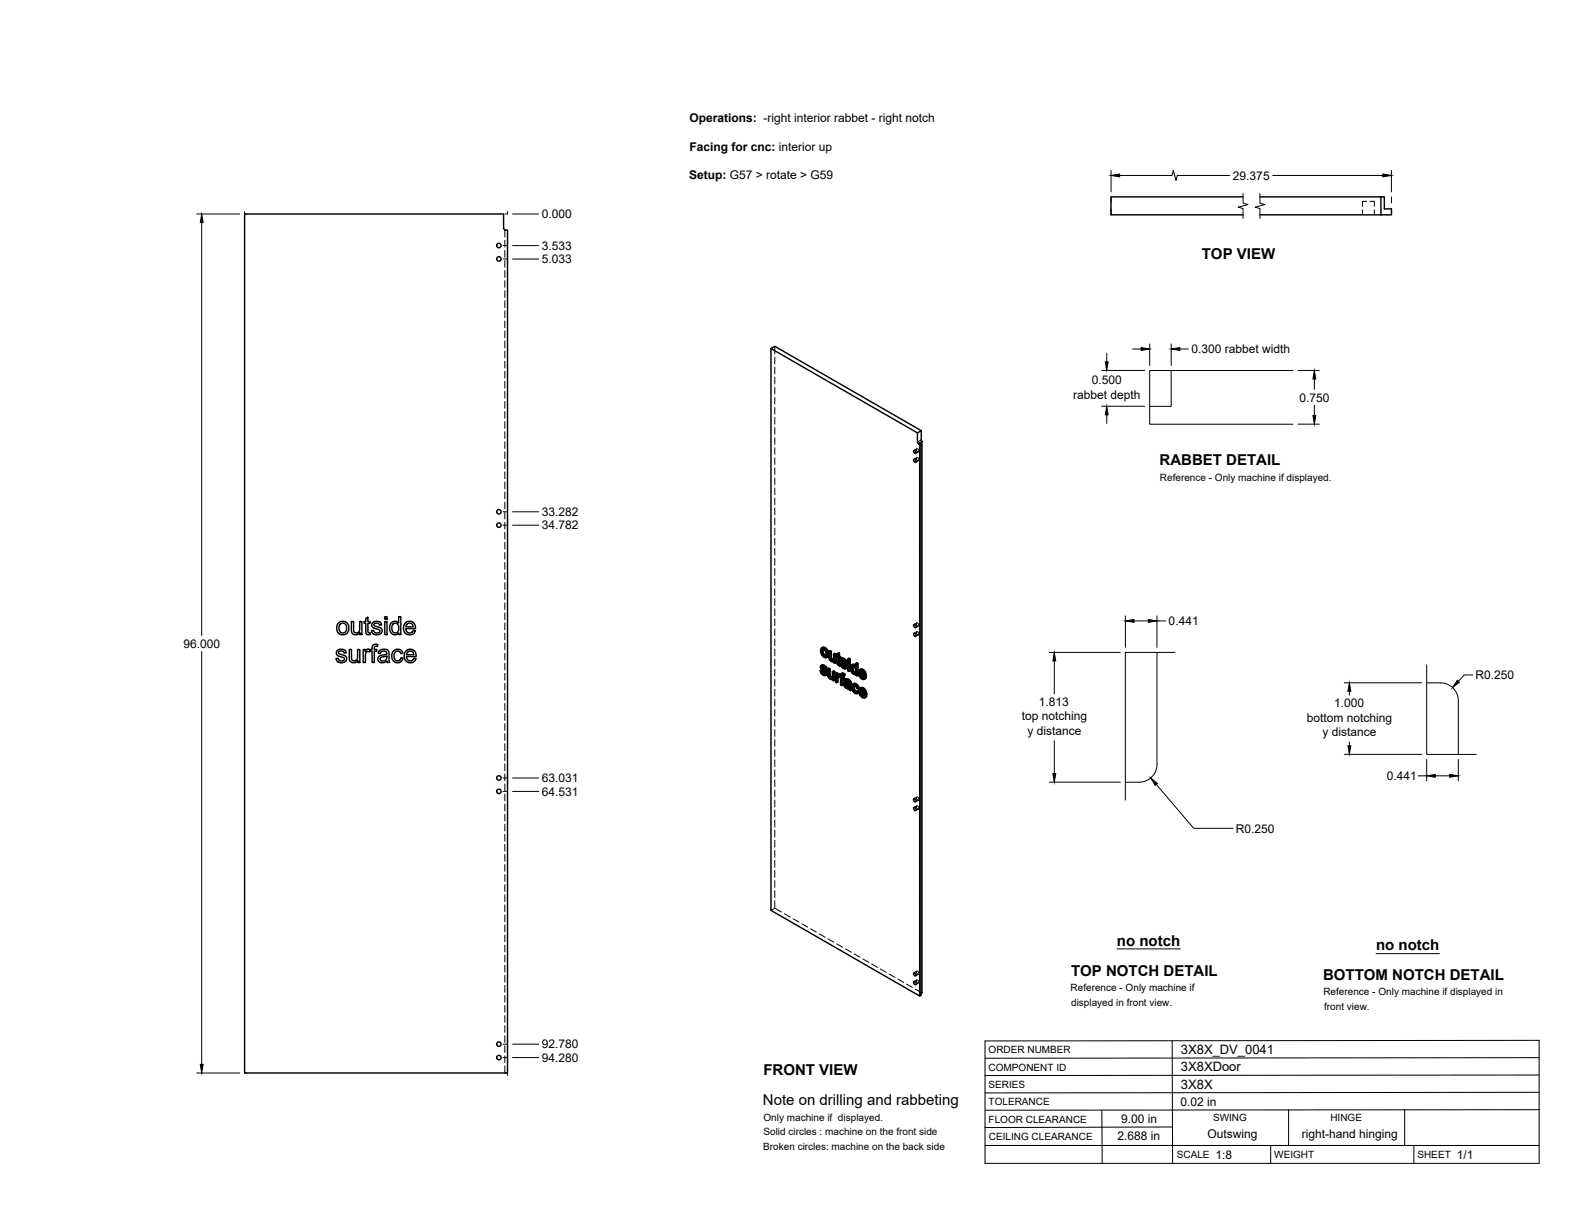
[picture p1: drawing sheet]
<svg xmlns="http://www.w3.org/2000/svg" width="559mm" height="432mm" viewBox="0 0 559 432" stroke-linecap="round" stroke-linejoin="round" font-family="sans-serif">
<!-- layer: Visible -->
<g fill="none" stroke="#000" stroke-width=".51">
<path d="M86.8 75.9h91.9v5.3l.5 .4 .9 .1v299h-93.3zM441 69.9h-46.8v6.3h46.8M447 69.9h42.9M447 76.2h42.9M489.9 69.9h1.3v4.2h2.5v2.1h-3.8M489.9 69.9v6.3M273.5 123.7v199.3l52.8 30.4 .4-.3v-195.6M324.2 159.9l.6 .1 .2 .8-.6-.1zM326.3 157.8v195.6M326.9 152.8l-1.4 .8 .1 3.5 .7 .7 .4-.3M326.9 152.8v3.2l.2 .6M326.9 152.8l-52-29.9-1.4 .8 52 29.9"/>
<path d="M327.1 156.7l-.9 .5 .5 .3M327.1 156.7v195.6l-.4 .2M324.2 163l.6 .2 .2 .8-.6-.2zM129.8 219.4l.7-.5v1.6h.8v.6h-.8v2.9l.3 .5h.5l.1 .6a1.14 1.14 0 0 1-1.3-.1 1.14 1.14 0 0 1-.3-1.2v-2.7h-.6v-.6h.6zM136.5 218.8h.8v.9h-.8zM119.7 230.8l.8-.4a1.7 1.7 0 0 1 2.4 1.2l-.8 .1a.93 .93 0 0 0-1-.9 .93 .93 0 0 0-.9 1.1l1 .4a1.53 1.53 0 0 1 1.8 1.8 2.03 2.03 0 0 1-2.1 1.1 2.03 2.03 0 0 1-1.7-1.5l.8-.1a1.08 1.08 0 0 0 1.1 1 1.08 1.08 0 0 0 1-1.1l-.4-.3a2.37 2.37 0 0 1-2.3-1.2zM120.2 220.9l.8-.4a2.33 2.33 0 0 1 2.8 2.8 2.33 2.33 0 0 1-3.7 1.3 2.95 2.95 0 0 1 .1-3.7zM120.6 221.5l.7-.4a1.73 1.73 0 0 1 1.7 1.8 1.73 1.73 0 0 1-1.7 1.7l-.3-.2a2.24 2.24 0 0 1-.4-2.9zM123.9 230.4h.8v2.6a1.14 1.14 0 0 0 1.2 1.5 1.14 1.14 0 0 0 1-1.6v-2.5h.8v4.7h-.7v-.7a1.64 1.64 0 0 1-2 .7 1.64 1.64 0 0 1-1.1-1.8zM124.7 220.5h.8v2.6a1.14 1.14 0 0 0 1.1 1.5 1.14 1.14 0 0 0 1-1.6v-2.5h.8v4.6h-.7v-.6a1.64 1.64 0 0 1-2 .7 1.64 1.64 0 0 1-1-1.8zM128.9 230.4h.7v.7a1.1 1.1 0 0 1 1.7-.5l.7-.2v-.4a1.33 1.33 0 0 1 .6-1.3 1.33 1.33 0 0 1 1.4 0l-.1 .6a.73 .73 0 0 0-1.1 .7v.4h.9v.7h-.9v4h-.8v-4h-.7v-.4l-.2 .6a.93 .93 0 0 0-1.1 0 .93 .93 0 0 0-.3 1l-.1 2.8h-.7zM132.2 221l.9-.5a1.7 1.7 0 0 1 2.3 1.2l-.7 .1a.96 .96 0 0 0-1-.8 .96 .96 0 0 0-.9 .9l.6 .4a1.95 1.95 0 0 1 2.2 1.3 1.94 1.94 0 0 1-1.9 1.6 1.94 1.94 0 0 1-1.9-1.4l.7-.2a1.08 1.08 0 0 0 1.2 1 1.08 1.08 0 0 0 1-1l-.4-.3a2.19 2.19 0 0 1-2.4-1.4z"/>
<path d="M134.5 231a2.17 2.17 0 0 1 3.5 .4l.3 3.7h-.8l-.2-.6a1.78 1.78 0 0 1-1.9 .7 1.78 1.78 0 0 1-1.4-1.6l.1-.2a1.76 1.76 0 0 1 1.7-1l.4-.1a.7 .7 0 0 0 1-.5 .7 .7 0 0 0-.8-.8 1.12 1.12 0 0 0-1.5 .9l-.7-.1zM135.1 233.3l2.1-.6a1.28 1.28 0 0 1-.7 1.7 1.28 1.28 0 0 1-1.6-.7zM136.5 220.5h.8v4.6h-.8zM138.8 221a1.73 1.73 0 0 1 2.6 .1v-2.3h.8v6.3h-.7v-.5l-.7 .5a2.21 2.21 0 0 1-2.3-.8 2.21 2.21 0 0 1-.2-2.4zM139.4 221.5l.4-.3a1.74 1.74 0 0 1 1.6 .9 1.74 1.74 0 0 1-.2 1.9 1.3 1.3 0 0 1-1.7 .4 1.3 1.3 0 0 1-.5-1.7zM139.6 231a1.96 1.96 0 0 1 3.3 .8l-.7 .1a1.29 1.29 0 0 0-1.7-.8 1.29 1.29 0 0 0-.7 1.8l.2 .8a1.17 1.17 0 0 0 1.2 .8 1.17 1.17 0 0 0 1-1.1l.8 .1-.4 .9a2.14 2.14 0 0 1-2.8 .4 2.14 2.14 0 0 1-.8-2.7zM143.8 221.1a2.14 2.14 0 0 1 2.5-.4 2.14 2.14 0 0 1 1.1 2.3h-3.4l.1 .7a1.3 1.3 0 0 0 1.3 .9 1.3 1.3 0 0 0 1.2-.9l.8 .1-.3 .6a2.32 2.32 0 0 1-3.3 .3 2.32 2.32 0 0 1-.3-3.2zM144 231a2.13 2.13 0 0 1 2.6-.4 2.13 2.13 0 0 1 1 2.3h-3.4l.2 .7a1.29 1.29 0 0 0 1.2 .9 1.29 1.29 0 0 0 1.2-.9l.8 .1-.3 .6a2.32 2.32 0 0 1-3.2 .3 2.32 2.32 0 0 1-.4-3.2zM144.4 221.4l1.3-.3a1.23 1.23 0 0 1 .9 1.3h-2.6zM144.7 231.4l.6-.4a1.26 1.26 0 0 1 1.5 1.3h-2.5zM291 237.9l.7 1.3 .8 .5 .5-.1M291.3 236.2l.6-.3 .8 .3 .8 1.3-.5 .3-.1-.6"/>
<path d="M291.6 231.2v-.5a.91 .91 0 0 1 1.1 0 .91 .91 0 0 1 .4 1l-.2 1-.5 .1M291.6 237.7l-.6 .2 .4 .2M291.6 238.7l.5 .4 .4-.3M291.7 237.3l1 .9 .5-.2M291.8 237.9l-.4 .2 .2 .6 .5-.3M291.8 235.9l-.6 .3-.2 .4 .8 1.3a1.11 1.11 0 0 1 .8 1.3l-.5-.1M291.8 236.6l-.3 .4 .5-.2M291.8 232.2l.6 .6 .4-.3M291.9 238l.8 .9M292 236.7l.6 .7M292 236.3l.5 .4 .5-.2M292 230.9l-.4 .3v.4l.2 .6 .4-.3"/>
<path d="M292 236.8l.6 .8 .4 .2M292 236.8h-.5M292.1 235.9l-.8 .3M292.1 230.4l.1 1.4 .8 .8M292.1 237l-.4 .3-.2-.3M292.4 230l.8 .9 .5-.2M292.5 236.1l-.5 .2-.4-.1M292.5 236.7l.4 .5 .4-.2M292.7 238.2l.3 .5 .5-.3M292.8 229.8l-.4 .2-.9-.1M292.9 237.7l.5 .5 .2 .8-.7 .7M293 238.7l.1 .5 .5-.3"/>
<path d="M293.1 239.2l-.1 .4 .5-.3M293.2 230.9l.4 1.4 .4-.3M293.4 233.1a1.73 1.73 0 0 1-2.2-1.6l-.1-1 .3-.5 .9-.4 .9 .4 .6 .9 .2 1-.1 .9-.7 .5M293.6 232.3l-.2 .8 .5-.3M293.6 237.3l.5 .3 .4-.3M294.1 231.1l.4 .3 .5-.3M294.1 237.6v2.2l.5-.2M294.1 239.8l.2 .4 .4-.2M294.5 231.4v2.2l.5-.3M294.5 233.6l.2 .4 .5-.3M294.7 234l.3 .3 .5-.3M295 234.3l.4 .1"/>
<path d="M295.4 234.4l.2-.1zM295.7 234.1l-.7-.6v-2.4l-.5-.3-.4 .3v2.5l.7 1 .6 .2 .4-.1M295.8 238.6v3l.4-.3v-3l-.4-.3-.5 .3v1.8l-.3 .5 .2-.1M295.8 234.7v.4l.4 .2M295.8 234.7l-.2 .1M296.2 232.3v3l.4-.2v-3l-.4-.3-.5 .3v2.1M296.2 238.3l-.4 .3-.5-.3M296.6 232.1l-.4 .2-.5-.2M296.6 233l.3 .2 .2 2.5 .7 .6 .4-.2M296.9 232.4l-.3 .2 .3 .2v-.8l.9-.3v1l.5 .3v.4l-.5 .3v-.4M297.3 239.3v-.4l-.4-.2-.5 .3v3l.5 .2M297.3 239.9l-.3 .2-.1 .5 .4-.2"/>
<path d="M297.3 238.9l-.5 .3-.4-.2M297.4 239.9l-.1 2.1-.4 .2v-1.6M297.4 239.9l.5 .3M297.4 239.9l-.4 .2M297.4 232v1l.4-.3M297.4 239.4l.4 .4M297.6 239.1l-.8 .5v-.4M297.6 235.7l.2 .1M297.8 231.7l-.9 .3M297.8 239.8v.4M297.8 239.9l-.1 .3M297.8 235.8l.1 .5"/>
<path d="M297.9 239.2l-.8 .2M297.9 235.2l-.5 .3v-2.1l.4 .3v1.4l.3 .4M297.9 235.4l-.5 .1M298.1 235.5l.7 1.4 .8 .4 .5-.1M298.1 235.5l-.6 .1M298.1 235.5h.1M298.1 235.7l-.3 .1M298.3 233l-.5 .3-.4-.3M298.4 233.8l.5-.3 .9 .3 .8 1.3-.5 .3-.1-.6M298.4 239.1l.8-.3 .6 .4-.1 .4-.4 .3 .1-.4M298.6 234.4l.4-.1 1.1 1.1M298.7 235.3l-.6 .2 .4 .2"/>
<path d="M298.7 236.3l.5 .4 .5-.2M298.8 234.9l1 1 .5-.3M298.9 235.5l-.4 .2 .1 .4 .6-.1M298.9 234.3l-.3 .4 .5-.3M298.9 233.5l-.6 .4-.1 .6 1.6 2.1M298.9 238.8l-.6 .4-.1 .8-.4-.2 .4-.3-.3-.3M299 239.2l.4 .3 .4-.3M299 235.6l.8 .9M299.1 234.3l.6 .7M299.1 239.8l.5 .5v.4l-.4 .2v-.4M299.1 233.9l.6 .5 .4-.3M299.2 236.7l.5 .1"/>
<path d="M299.2 233.5l-.8 .3M299.3 234.6l-.5 .3-.2-.2M299.3 239.9l-.6-.3v.6l.4-.2M299.4 238.9l-.4 .3-.5-.2M299.6 233.7l-.5 .2-.4-.1M299.7 234.4l.3 .4 .4-.2M299.8 236.6l-.1 .2M299.8 235.9l.3 .4 .5-.3M300 235.3l.6 .7 .1 .6-.7 .7M300.1 236.3l.1 .5 .5-.3M300.2 236.8l-.1 .4 .5-.3M300.8 235l.4 .2 .5-.2"/>
<path d="M301.2 234.7l.5 .3v3l-.5 .2v-3M301.2 234.7l-.4 .3v3l.4 .2M301.2 234.1v.6l.5-.3v-.6l-.5-.2-.4 .2v.6l.4 .3M301.7 233.8l-.5 .3-.4-.3M302.1 236l.7-.3 .8 .3M302.4 238.3l.5 .5 .4-.2M302.4 236.5l.7 .2 .5 .9-.1 1.1-.6 .1M302.5 236.5l-.3 .8M302.6 237l-.4 .3v.5l.2 .5 .4-.3M302.7 236.5l.1 1.5 .7 .7M302.7 235.7l-.5 .2a2.01 2.01 0 0 0 1.3 3.4l.1-.1M302.8 236.1l.5 .3"/>
<path d="M303.3 235.8l-.5 .3-.6-.2M303.6 235.4l.4 .3 .4-.3M303.6 239.2v.4l.4 .2M303.6 239.2l-.2 .1M304 235.7v4.1l.4-.2v-4.2l-.4-.2-.4 .2v1.5l-.3-.5 .3-.1M305.2 239.9l.6 .6 .4-.3M305.5 238.4l-.5 .2 1.5 .9-.6-1.2a.48 .48 0 0 0-.6-.2 .48 .48 0 0 0-.3 .5M305.5 238.1v.3l.8 .5M305.5 239.4l.9 .9M305.7 239.7l-.5 .2-.2-.9 1.9 1.1M305.8 237.8l.8 .9 .4-.3M306.2 237.5l-.4 .3-.9-.1"/>
<path d="M306.6 238.7l.3 1.3 .5-.2M324.2 224.8l.6 .1 .2 .8-.6-.1zM324.2 221.6l.6 .2 .2 .8-.6-.1zM294.3 240.2l.3 .3 .5-.2M294.6 240.5l.4 .1M295.3 240.4l-.7-.7-.1-2.4-.4-.2-.5 .2 .1 2.6 .8 1h.9M295.4 240.9v.4l.4 .3M295.4 240.9l-.2 .1M297.8 240.2l.4 .2v2.6l.5 .2M298.7 240.2l.5 .3 .4-.2M299.1 240.9v2.1l-.4 .2v-2.6l.5 .3M299.6 242.4l.6-.3 1 .3"/>
<path d="M299.7 241.1l1-.2 1.2 .9 .3 3-.4 .2-.2-.4M299.9 242.9l.3-.1a.76 .76 0 0 1 .7 .3 .76 .76 0 0 1 .2 .7M300 243.5l.4 .4 .4-.3M300 242.8l-.2 .3M300.1 242.1l-.7 .6 .2 .9 .8 .7h.8l.1 .5 .5 .2M300.2 242.9l-.4 .2 .1 .3 .5-.1M300.3 242.9l.2 .5 .6 .4M300.3 241.6l-.4 .1a.92 .92 0 0 1 1.3 1.1l-1.2-.4M300.4 243.9l.4 .1M300.4 242.1l-.7 .2M300.5 240.8l-1 .5-.1 .2 .5 .4M300.6 241.3l.6 .4 .4-.3"/>
<path d="M300.8 244l.3-.1zM301.1 241l-.5 .3-.6-.3M301.2 241.7l.3 .4 .4-.3M301.5 242.1l.1 .4 .4-.2M301.6 242.5v2.1l.5-.3M302.5 242.8l.7-.4 .7 .3 .6 .5 .3 1-.4 .2-.3-.9M302.6 244l.2 1 .5-.2M302.8 245l.6 .6 .4-.3M303.1 243.8l-.5 .2 .1-.4a.64 .64 0 0 1 .7-.4 .64 .64 0 0 1 .5 .7l.5 .5M303.1 243.2l.1 1.3 .8 .9M303.2 242.4l-.5 .3a2 2 0 0 0 .1 2.9l.6 .5h.7M303.4 242.9l.7 .6 .4-.3"/>
<path d="M303.8 242.6l-.4 .3-.7-.2M304 245.2l-.2 .5-.4-.1M304.7 245.4l-.6 .7 .6-.4M304.7 245.1l-.2-.1-.5 .2 .4 .3M305.4 246.5l.5 .6 .5-.3M305.6 244.9l-.4 .3 1.4 .8-.6-1.1a.48 .48 0 0 0-.5-.3 .48 .48 0 0 0-.3 .6M305.6 244.6v.3l.9 .5M305.7 245.9l.9 1M305.8 240.5l.4 .1M305.8 246.2l-.4 .3-.3-.9 2 1.1M305.9 244.3l.8 .9 .5-.2M305.9 247.1l.4 .1"/>
<path d="M306.3 244.1l-.4 .2-.9-.1M306.5 240.3l.4 .3 .5-.3M306.5 240.3l-.2 .2M306.6 246.8l.4 .4 .5-.3M306.6 246.8l-.2 .3M306.7 245.2l.4 1.4 .4-.3M306.8 240.1l-.3 .2M306.9 240l.5-.1v-.5l-.7-1.5-1-.6-.8 .4-.4 1 .4 1.3 1.2 1.1 .6-.1 .2-.4M307 246.6l-.4 .2M307 240.1l.3 .4-.7 .5M307.1 246.6l.4-.2v-.6l-.8-1.4-.8-.5-.9 .3-.3 1.2 .4 1.3 1.1 .9h.5l.3-.4M307.1 246.7l.4 .2-.1 .2-.6 .5"/>
<path d="M324.2 286.5l.6 .2 .2 .8-.6-.1zM324.2 283.4l.6 .2 .2 .8-.6-.2zM324.2 348.3l.6 .2 .2 .8-.6-.2zM324.2 345.2l.6 .2 .2 .8-.6-.2z"/>
<circle cx="177" cy="91.9" r=".79"/>
<circle cx="177" cy="87.1" r=".79"/>
<circle cx="177" cy="181.6" r=".79"/>
<circle cx="177" cy="186.3" r=".79"/>
<circle cx="177" cy="276" r=".79"/>
<circle cx="177" cy="280.8" r=".79"/>
<circle cx="177" cy="370.5" r=".79"/>
<circle cx="177" cy="375.2" r=".79"/>
</g>
<!-- layer: Hidden -->
<g fill="none" stroke="#000" stroke-width=".35">
<path d="M483.4 74.4v1.8M484.9 71.4h-1.5v1.8M486.1 71.4h1.5v1.8M487.6 74.4v1.8M179.1 81.6v2.5M179.1 85.3v2.4M179.1 88.9v2.3M179.1 92.4v2.4M179.1 96v2.4M179.1 99.6v2.4M179.1 103.2v2.3M179.1 106.7v2.4"/>
<path d="M179.1 110.3v2.4M179.1 113.9v2.3M179.1 117.5v2.3M179.1 121v2.4M179.1 124.6v2.4M179.1 128.2v2.3M179.1 131.7v2.4M179.1 135.3v2.4M179.1 138.9v2.4M274.9 122.9v2.6M274.9 126.7v2.4M274.9 130.3v2.4"/>
<path d="M274.9 133.9v2.3M274.9 137.4v2.4M179.1 142.5v2.3M179.1 146v2.4M179.1 149.6v2.4M179.1 153.2v2.4M179.1 156.7v2.4M274.9 141v2.4M274.9 144.6v2.3M274.9 148.1v2.4M274.9 151.7v2.4M274.9 155.3v2.4"/>
<path d="M274.9 158.9v2.3M325.2 159.3a.57 .57 0 0 1 .7 .3 .57 .57 0 0 1-.3 .7l-.4-.4zM325.2 159.2l-.9 .6M326.2 157.2v2.5M179.1 160.3v2.4M179.1 163.9v2.4M179.1 167.4v2.4M179.1 171v2.4M179.1 174.6v2.4M179.1 178.2v2.4M274.9 162.4v2.4M274.9 166v2.4"/>
<path d="M274.9 169.6v2.4M274.9 173.1v2.4M274.9 176.7v2.4M325.2 162.3a.59 .59 0 0 1 .7 .4 .59 .59 0 0 1-.3 .7l-.4-.5zM325.2 162.3l-.9 .6M325.9 163.4l-1 .6M325.9 160.3l-1 .6M326.2 160.9v2.4M326.2 164.5v2.4M326.2 168.1v2.4M326.2 171.7v2.3M326.2 175.2v2.4"/>
<path d="M326.2 178.8v2.4M179.1 181.7v2.4M179.1 185.3v2.4M179.1 188.9v2.4M179.1 192.4v2.4M179.1 196v2.4M179.1 199.6v2.4M274.9 180.3v2.4M274.9 183.9v2.3M274.9 187.4v2.4M274.9 191v2.4M274.9 194.6v2.4"/>
<path d="M274.9 198.1v2.4M326.2 182.4v2.3M326.2 185.9v2.4M326.2 189.5v2.4M326.2 193.1v2.4M326.2 196.7v2.3M179.1 203.2v2.3M179.1 206.7v2.4M179.1 210.3v2.4M179.1 213.9v2.4M179.1 217.5v2.3M274.9 201.7v2.4"/>
<path d="M274.9 205.3v2.4M274.9 208.9v2.3M274.9 212.4v2.4M274.9 216v2.4M274.9 219.6v2.4M326.2 200.2v2.4M326.2 203.8v2.4M326.2 207.4v2.4M326.2 210.9v2.4M326.2 214.5v2.4M326.2 218.1v2.4M179.1 221v2.4"/>
<path d="M179.1 224.6v2.4M179.1 228.2v2.3M179.1 231.8v2.3M179.1 235.3v2.4M179.1 238.9v2.4M274.9 223.2v2.3M274.9 226.7v2.4M274.9 230.3v2.4M274.9 233.9v2.3M274.9 237.4v2.4M291.4 237.7l.4 .9M291.5 236.4l-.5 .2"/>
<path d="M291.6 236.1l-.5 .2M291.6 230.7l-.5 .2M291.6 237.7l.3 .3M291.6 236.9l-.5 .2M291.7 235.9l-.2 .8 .7 .9a1.14 1.14 0 0 1 .9 1.3h-.4M291.8 238.6l.7 .7 .8 .1M291.8 238.6l-.5 .2M291.9 237.8l-.1 .1M291.9 237.3l-.5 .3M291.9 232l.8 .9 1 .1M291.9 232l-.4 .3M291.9 236.6h-.1"/>
<path d="M292 229.6l-.4 .9 .3 1.5M292 236.4l-.5 .3M292.1 236.4l-.5 .2M292.2 230.2l-.1 .2M292.2 230.2l.8 .2 .5 .9v.9l-.5 .4M292.2 230.2l-.4 .2M292.5 236.5l-.5 .2a.33 .33 0 0 1 .2-.4 .33 .33 0 0 1 .4 .3l.9 .9M292.5 239.3l-.4 .2M292.6 237.4l.3 .3M292.8 230.2l-.4 .3M292.8 232.9l-.4 .3M292.9 236.9l-.5 .2"/>
<path d="M293 239l-.4 .2M293 238.4l-.5 .2M293.1 237.3l-.5 .3M293.1 239.5l-.5 .2M293.1 238.7l-.4 .3M293.3 230.8l-.4 .3M293.3 232.5l-.4 .3M293.4 233.1l-.4 .3M293.6 231.8l-.5 .2M294.1 237.1l.2 2.8 .8 .8 .7-.1v.5l.4 .2M294.1 239.4l-.4 .3M294.3 239.9l-.5 .3"/>
<path d="M294.5 230.8l.2 2.9 .7 .7h.8v.4l.4 .3M294.5 233.2l-.4 .3M294.7 233.7l-.5 .2M295 234.1l-.5 .2M295.4 234.4l-.4 .3M295.8 238l-.1 2.1-.4 .3M296 234.1l-.4 .3M296.1 234l-.4 .2 .2-.1M296.2 231.8v2l-.5 .3M296.2 234.8l-.4 .3M296.2 234.4l-.4 .3M296.6 232.6v.4l.5-.3"/>
<path d="M296.9 238.7v3l.4 .3M297.1 232.3l-.2 .1M297.3 239.4l-.5 .2M297.4 231.8v.7l-.3-.2v.4l.3 .2 .1 2.4 .8 .8-.2-.6M297.4 232.5l-.5 .3M297.4 232.9l-.5 .3M297.4 239.8l-.1 .1M297.5 235.3l-.5 .2M297.5 239.2l-.2 .1M297.5 239.7l-.4 .2M297.6 239.6l-.5 .3M297.6 235.6l-.4 .3"/>
<path d="M297.8 239.7l-.4 .2 .3-.3 .5 .4 .1-.3 .4 .4v2.6l.4 .3M297.8 233.2l-.4 .2M298 235.9l-.4 .3M298.3 233.4l-.5-.2v.5M298.3 239.6l-.5 .2M298.3 239.9l-.5 .3M298.3 239.7l-.5 .2M298.3 235.6l-.2 .1M298.3 236.1h-.1M298.5 235.3l.4 .9M298.6 234l-.4 .3M298.7 239.7l-.5 .3"/>
<path d="M298.7 233.7l-.5 .2M298.7 235.3l.3 .3M298.7 234.5l-.4 .2M298.7 239l-.4 .2M298.8 233.6l-.2 .7 .7 .9a1.11 1.11 0 0 1 .9 1.3h-.4l.4-.2M298.9 238.8l-.2 .9-.4-.2M298.9 236.2l.8 .7 .8 .1M298.9 236.2l-.5 .3M299 235.4l-.1 .1M299 234.9l-.5 .3M299 234.2l-.1 .1M299.1 234.3a.33 .33 0 0 1 .2-.4 .33 .33 0 0 1 .4 .3l.5 .8 .4 .1"/>
<path d="M299.1 234l-.4 .3M299.2 234l-.5 .3M299.2 239.4l-.5 .2M299.5 239.4l-.5 .3M299.6 234.1l-.5 .3M299.7 236.9l-.5 .2M299.7 235l.3 .3M299.7 239.6l-.4-.2-.2 .4M300 234.5l-.4 .2M300.1 236.6l-.4 .2 .4-.2M300.1 236l-.4 .2M300.2 235l-.5 .2"/>
<path d="M300.2 237.1l-.5 .2M301.2 234.7v3l.5 .3M301.2 233.6v.5l.5 .3M301.2 237.7l-.4 .3M301.2 234.1l-.4 .3M302.2 236.8l-.5 .2M302.3 236l-.4 .3M302.3 237.7l-.4 .2M302.5 235.8l-.3 .5 .1 1.1a1.46 1.46 0 0 0 1.7 1.6v.3l.4 .3M302.7 238.4l-.4 .3M302.8 236.3l-.1 .2M302.8 236.3l.7 .1 .5 .9v1.1l-.5 .3"/>
<path d="M302.8 236.3l-.3 .2M302.9 236.2l-.5 .3M303.3 239l-.4 .2M303.3 236.3l-.4 .2M303.7 236.2l-.1 .1M303.8 238.6l-.4 .2M303.8 236.9l-.4 .2M304 235.2v1.4l-.4-.6M304 236.6l-.4 .3M304 239.3l-.4 .3M304 239l-.4 .2M304 237.9l-.4 .2"/>
<path d="M305 238.4l-.5 .3M305.3 239.7l-.4 .3M305.3 237.4l-.3 .7 .3 1.6 .9 1 .9 .1M305.4 238.8l-.4 .2M305.5 239.4l-.1-.6 2 1.1M305.7 237.9l-.2 .2M305.7 237.9l.8 .3 .4 1-.6-.3M305.7 237.9l-.5 .2M306.2 237.9l-.4 .3M306.7 238.5l-.4 .3M306.9 239.2l-.4 .3M325.2 224.2a.57 .57 0 0 1 .7 .3 .57 .57 0 0 1-.3 .7l-.4-.3z"/>
<path d="M325.2 221.1a.57 .57 0 0 1 .7 .3 .57 .57 0 0 1-.3 .7l-.4-.4zM325.2 224.1l-.9 .6M325.2 221l-.9 .6M325.9 225.2l-1 .6M325.9 222.1l-1 .6M326.2 221.7v2.3M326.2 225.2v2.4M326.2 228.8v2.4M326.2 232.4v2.4M326.2 235.9v2.4M326.2 239.5v2.4M179.1 242.5v2.3"/>
<path d="M179.1 246v2.4M179.1 249.6v2.4M179.1 253.2v2.4M179.1 256.8v2.3M274.9 241v2.4M274.9 244.6v2.4M274.9 248.2v2.3M274.9 251.7v2.4M274.9 255.3v2.4M274.9 258.9v2.4M294.6 240.3l-.5 .3M295 240.7l-.5 .2"/>
<path d="M295.4 240.4l-.2 .1M295.6 240.3l-.5 .3M295.7 240.2l-.4 .3M295.8 241.1l-.4 .2M295.8 240.6l-.4 .3M296.9 241.7l-.5 .3M298.7 242.7l-.5 .3M298.7 240.1l-.5 .3M299.1 240.4l-.4 .2M299.6 240.7l-.5-.3v.5M299.8 242.6l-.4 .2M299.9 241.3l-.5 .2"/>
<path d="M299.9 242.2l-.5 .3M300 242.1l-.2 .7 .2 .6 .9 .7h.8l.1 .4M300 243.4l-.4 .2M300.1 240.9l-.5 .2M300.1 240.8l-.2 .5 .4 .3M300.2 242.9l.3-.3a.78 .78 0 0 1 .9 .2 .78 .78 0 0 1 .1 .8l-.4 .2M300.3 241.6a.86 .86 0 0 1 1 0 .86 .86 0 0 1 .3 .9l-.4-.1M300.4 242.6l-.4 .2 .4-.2M300.5 242.6l-.4 .2M300.5 241.3l-.4 .2M300.7 244l-.5 .2M301 241.4l-.5 .3"/>
<path d="M301.2 244.2l-.5 .2M301.4 243.7l-.4 .3M301.5 241.9l-.4 .2M301.6 243.6l-.5 .3 .2-.1M301.6 242.9l-.4 .3M301.6 242.5l-.4 .3M301.6 242.4l-.4 .3M301.7 244.1l-.5 .2M301.8 244.5l.4 .3M301.8 244.5l-.5 .3M302.6 243.5l-.4 .3M302.8 242.7l-.5 .3"/>
<path d="M302.9 244.9l-.4 .2M303 242.5l-.4 .8 .3 1.6 .9 .8 .7 .2M303.1 243.2a.77 .77 0 0 1 1-.1 .77 .77 0 0 1 .3 .9l.4 .2M303.3 243l-.5 .3M303.8 245.7l-.4 .3M303.8 243l-.4 .3M304.2 243.4l-.5 .3M304.2 245.4h-.2M304.2 245.4l-.4 .3M304.4 244l-.4 .2M304.5 245l-.3 .4M304.7 245.1l.2 .2-.2 .4"/>
<path d="M304.9 245.3l-.2 .1M305.1 245l-.4 .2M305.5 244l-.4 .8 .4 1.5 .9 .9 .8 .1M305.5 246.3l-.5 .2M305.6 245.3l-.5 .3M305.7 245.9l-.1-.6 1.9 1.1M305.8 244.4l-.2 .2M305.8 244.4l.9 .4 .3 1-.5-.4M305.8 244.4l-.4 .3M306.2 240.7l-.4 .2M306.3 244.5l-.4 .3M306.4 247.2l-.5 .3"/>
<path d="M306.4 240.3h.2M306.6 246.9h.2M306.7 240.3l-.4 .2 .3-.2M306.8 246.9l-.4 .2M306.9 245.1l-.5 .2M306.9 240l-.1 .1M307 240.8l-.5 .3M307 240.1l-.4 .2M307 245.8l-.4 .2M307 246.6h.1M307.1 247.4l-.4 .3M307.1 246.7l-.3 .2"/>
<path d="M326.2 243.1v2.4M326.2 246.7v2.3M326.2 250.2v2.4M326.2 253.8v2.4M326.2 257.4v2.4M179.1 260.3v2.4M179.1 263.9v2.4M179.1 267.5v2.4M179.1 271v2.4M179.1 274.6v2.4M179.1 278.2v2.4M274.9 262.4v2.4"/>
<path d="M274.9 266v2.4M274.9 269.6v2.4M274.9 273.2v2.3M274.9 276.7v2.4M326.2 261v2.3M326.2 264.5v2.4M326.2 268.1v2.4M326.2 271.7v2.3M326.2 275.3v2.3M326.2 278.8v2.4M179.1 281.7v2.4M179.1 285.3v2.4"/>
<path d="M179.1 288.9v2.4M179.1 292.5v2.4M179.1 296v2.4M179.1 299.6v2.4M274.9 280.3v2.4M274.9 283.9v2.4M274.9 287.4v2.4M274.9 291v2.4M274.9 294.6v2.4M274.9 298.2v2.3M325.2 282.9a.56 .56 0 0 1 .7 .3 .56 .56 0 0 1-.3 .7l-.4-.4zM325.2 285.9a.59 .59 0 0 1 .7 .4 .59 .59 0 0 1-.3 .7l-.4-.5z"/>
<path d="M325.2 285.9l-.9 .6M325.2 282.8l-.9 .6M325.9 287l-1 .6M325.9 283.9l-1 .6M326.2 282.4v2.4M326.2 286v2.3M326.2 289.5v2.4M326.2 293.1v2.4M326.2 296.7v2.4M179.1 303.2v2.4M179.1 306.7v2.4M179.1 310.3v2.4"/>
<path d="M179.1 313.9v2.4M179.1 317.5v2.3M274.9 319.6v2.6l2.4 1.4M274.9 301.7v2.4M274.9 305.3v2.4M274.9 308.9v2.4M274.9 312.5v2.3M274.9 316v2.4M326.2 300.2v2.4M326.2 303.8v2.4M326.2 307.4v2.4M326.2 311v2.4"/>
<path d="M326.2 314.5v2.4M326.2 318.1v2.4M179.1 321v2.4M179.1 324.6v2.4M179.1 328.2v2.4M179.1 331.8v2.3M179.1 335.3v2.4M179.1 338.9v2.4M274.9 322.2l-1.4 .8M278.3 324.2l2.1 1.2M281.4 326l2.1 1.2M284.5 327.8l2.1 1.2"/>
<path d="M287.6 329.5l2 1.2M290.7 331.3l2 1.2M293.8 333.1l2 1.2M296.9 334.9l2 1.2M300 336.7l2 1.2M303.1 338.5l2 1.2M326.2 321.7v2.4M326.2 325.2v2.4M326.2 328.8v2.4M326.2 332.4v2.4M326.2 336v2.3M326.2 339.5v2.4"/>
<path d="M179.1 342.5v2.3M179.1 346.1v2.3M179.1 349.6v2.4M179.1 353.2v2.4M179.1 356.8v2.3M306.2 340.3l2 1.1M309.2 342l2.1 1.2M312.4 343.8l2 1.2M315.4 345.6l2.1 1.2M318.5 347.4l2.1 1.2M321.6 349.2l2.1 1.2M324.7 350.9l2.4 1.4"/>
<path d="M325.2 347.7a.56 .56 0 0 1 .7 .4 .56 .56 0 0 1-.3 .7l-.4-.4zM325.2 344.6a.59 .59 0 0 1 .7 .4 .59 .59 0 0 1-.3 .7l-.4-.6zM325.2 347.7l-.9 .6M325.2 344.6l-.9 .6M325.9 348.8l-1 .6M325.9 345.7l-1 .6M326.2 343.1v2.4M326.2 346.7v2.4M326.2 350.3v2.5M326.2 352.8l.5 .3M326.7 352.5l-.5 .3M179.1 360.3v2.4"/>
<path d="M179.1 363.9v2.4M179.1 367.5v2.4M179.1 371.1v2.3M179.1 374.6v2.4M179.1 378.2v2.5"/>
</g>
<!-- layer: Reference -->
<g fill="none" stroke="#000" stroke-width=".35">
<path d="M86.8 75.1v.8h.8M180.1 75.1v.8h-.8M394.2 69.9v2.1M394.2 74.1v2.1M493.7 69.9v2.1M493.7 74.1v2.1M178.5 87.1h1.6M178.5 91.9h1.6M415.5 131.5v12.7h-7.6M458.7 131.5h-50.8v19h50.8M178.5 181.6h1.6M178.5 186.4h1.6"/>
<path d="M410.5 231.5v39.7a6.4 6.4 0 0 1-6.4 6.3h-4.8M416.9 231.5h-17.6v52.4M506.2 235.9v31.8h17.6M506.2 242.3a13 13 0 0 1 7.8 .7 6.3 6.3 0 0 1 3.4 5.6v19.1M178.5 276h1.6M178.5 280.8h1.6M86.8 379.9v.8h.8M178.5 375.2h1.6M178.5 370.5h1.6M179.3 380.7h.8v.8"/>
</g>
<!-- layer: Visible Narrow -->
<path d="M326.4 157.3l-.4 .3M326.9 156l-1.4 .8M292.5 237.4l-.4 .2M294.5 239l-.4 .3M295 232.8l-.5 .2M297.8 234.9l-.4 .3M299.1 239.7l-.4 .2M299.7 235l-.5 .2M300.8 242.3l-.4 .2M302.1 242.7l-.5 .3M302.1 243.4l-.5 .3" fill="none" stroke="#000" stroke-width=".35"/>
<!-- layer: Hidden Narrow -->
<path d="M292.5 237.9l-.4 .3M294.1 239l-.5 .2M294.5 232.7l-.4 .3M295.8 239.6l-.5 .3M296.2 233.4l-.5 .3M297.4 234.6l-.5 .3M298.7 239.4l-.5 .3M299.1 239.7h.1M299.7 235.5l-.5 .3M300.9 242.7l-.4 .3M301.6 243.1l-.4 .3" fill="none" stroke="#000" stroke-width=".35"/>
<!-- layer: Titleblock -->
<g fill="none" stroke="#000" stroke-width=".36">
<path d="M349.5 369.3l196.6-.2v43.7h-196.6zM415.9 369.3l.1 43.5M546.1 375.3l-196.6 .2M390.9 393.9l.2 18.9M416 399.9l-66.5 .2M457.2 393.7v12.7M498.4 393.6v12.7M546.1 393.7l-196.3 .2M546.1 387.6l-196.6 .2M546.1 381.4l-196.6 .2M349.5 406.4h196.6M450.8 406.4v6.4"/>
<path d="M501.6 406.4v6.4"/>
</g>
<!-- layer: FD_Dimensions -->
<g fill="none" stroke="#000" stroke-width=".35">
<path d="M69.8 75.9h15.2M71.6 79v146.5M181.8 75.9h9.3M394.2 60.5v7.6M397.2 62.3h18.6l.5-1.8 .9 3.5 .5-1.7h18.6M451.6 62.3h39M493.7 60.5v7.6M181.8 87.1h9.3M181.8 91.9h9.3M390.9 131.4h15.2M392.7 125.3v3.1M401.8 123.8h3.1"/>
<path d="M407.9 122v7.7M415.5 122v7.7M418.6 123.8h3M460.5 131.4h7.6M466.3 134.5v3.7M390.9 144.1h15.2M392.7 147.2v3M460.5 150.5h7.6M466.3 143.8v3.6M181.8 181.6h9.3M181.8 186.4h9.3M399.3 218.5v11.2"/>
<path d="M410.5 218.5v11.2M71.6 231.1v146.6M372.3 231.5h25.2M374.1 234.5v11.7M402.3 220.3h5.1M410.5 220.3h3M522.6 239.5h-3.1l-2.1 2.2M477 242.3h27.4M478.7 245.3v1.3M181.8 276h9.3M372.3 277.5h25.2M374.1 262.8v11.7"/>
<path d="M410.3 278.3l13.2 15.6h14M477 267.7h27.4M478.7 263.3v1.3M503.1 275.3h3.1M506.2 269.4v7.7M509.2 275.3h5.1M517.4 269.4v7.7M181.8 280.8h9.3M181.8 370.5h9.3M181.8 375.2h9.3M69.8 380.7h15.2"/>
</g>
<g fill="#000" stroke="#000" stroke-width=".35">
<path d="M71.6 75.9l.5 3.1h-1zM394.2 62.3l3-.6v1.1zM490.6 61.7l3.1 .6-3.1 .5zM392.2 128.4h1l-.5 3zM404.9 123.3l3 .5-3 .5zM415.5 123.8l3.1-.5v1zM466.3 131.4l.5 3.1h-1zM392.7 144.1l.5 3.1h-1zM465.8 147.4h1l-.5 3.1zM399.3 220.3l3-.5v1zM407.4 219.8l3.1 .5-3.1 .5zM374.1 231.5l.5 3h-1.1z"/>
<path d="M478.7 242.3l.6 3h-1.1zM517.1 241.4l.7 .7-2.4 1.8zM373.5 274.5h1.1l-.5 3zM408.3 276l2.3 2-.7 .6zM478.2 264.6h1.1l-.6 3.1zM506.2 275.3l3-.5v1zM514.3 274.8l3.1 .5-3.1 .5zM71.1 377.7h1l-.5 3z"/>
</g>
<!-- layer: Break Lines -->
<path d="M441 68.6v3.5l1.8 .5-3.5 .9 1.7 .5v3.5M447 68.6v3.5l1.8 .5-3.5 .9 1.7 .5v3.5" fill="none" stroke="#000" stroke-width=".35"/>
<!-- layer: Notes -->
<path d="M396.3 336.7h22.5M488.2 338.3h22.5" fill="none" stroke="#000" stroke-width=".35"/>
<g font-size="5.3">
<text x="426.4" y="92.1">TOP VIEW</text>
<text x="411.4" y="165.1">RABBET DETAIL</text>
<text x="396.3" y="335.5">no notch</text>
<text x="488.2" y="337.2">no notch</text>
<text x="380" y="346.1">TOP NOTCH DETAIL</text>
<text x="469.4" y="347.5">BOTTOM NOTCH DETAIL</text>
<text x="270.9" y="381.4">FRONT VIEW</text>
<text x="270.7" y="392.2">Note on drilling and rabbeting</text>
</g>
<g font-size="4.6">
<text x="419" y="373.8">3X8X_DV_0041</text>
<text x="419" y="380.1">3X8XDoor</text>
<text x="419" y="386.2">3X8X</text>
</g>
<g font-size="4.3">
<text x="244.6" y="43.2">Operations: -right interior rabbet - right notch</text>
<text x="244.6" y="53.4">Facing for cnc: interior up</text>
<text x="244.5" y="63.6">Setup: G57 &gt; rotate &gt; G59</text>
<text x="437.5" y="63.7">29.375</text>
<text x="192.2" y="77.4">0.000</text>
<text x="192.2" y="88.6">3.533</text>
<text x="192.2" y="93.4">5.033</text>
<text x="422.7" y="125.3">0.300 rabbet width</text>
<text x="387.3" y="136.4">0.500</text>
<text x="380.7" y="141.5">rabbet depth</text>
<text x="461" y="142.5">0.750</text>
<text x="192.2" y="183.1">33.282</text>
<text x="192.2" y="187.9">34.782</text>
<text x="414.6" y="221.8">0.441</text>
<text x="65.1" y="229.8">96.000</text>
<text x="523.5" y="241">R0.250</text>
<text x="368.6" y="250.5">1.813</text>
<text x="473.3" y="251">1.000</text>
<text x="362.6" y="255.6">top notching</text>
<text x="463.6" y="256">bottom notching</text>
<text x="364.5" y="260.7">y distance</text>
<text x="469.2" y="261.1">y distance</text>
<text x="192.2" y="277.5">63.031</text>
<text x="492" y="276.8">0.441</text>
<text x="192.2" y="282.3">64.531</text>
<text x="438.4" y="295.4">R0.250</text>
<text x="192.2" y="372">92.780</text>
<text x="192.2" y="376.7">94.280</text>
<text x="418.8" y="392.4">0.02 in</text>
<text x="397.8" y="398.3">9.00 in</text>
<text x="396.5" y="404.3">2.688 in</text>
<text x="428.4" y="403.6">Outswing</text>
<text x="461.8" y="403.8">right-hand hinging</text>
<text x="431.3" y="411.1">1:8</text>
<text x="516.9" y="411.1">1/1</text>
</g>
<g font-size="3.5">
<text x="411.5" y="170.7">Reference - Only machine if displayed.</text>
<text x="379.9" y="351.7">Reference - Only machine if</text>
<text x="469.5" y="353.1">Reference - Only machine if displayed in</text>
<text x="380" y="356.8">displayed in front view.</text>
<text x="469.8" y="358.2">front view.</text>
<text x="350.8" y="373.6">ORDER NUMBER</text>
<text x="350.8" y="379.9">COMPONENT ID</text>
<text x="350.8" y="386.1">SERIES</text>
<text x="350.8" y="392.2">TOLERANCE</text>
<text x="270.9" y="397.7">Only machine if displayed.</text>
<text x="350.8" y="398.4">FLOOR CLEARANCE</text>
<text x="430.4" y="397.8">SWING</text>
<text x="472" y="397.7">HINGE</text>
<text x="270.8" y="407.9">Broken circles: machine on the back side</text>
<text x="270.9" y="402.8">Solid circles : machine on the front side</text>
<text x="350.8" y="404.4">CEILING CLEARANCE</text>
<text x="417.5" y="410.9">SCALE</text>
<text x="452.1" y="410.9">WEIGHT</text>
<text x="502.9" y="410.9">SHEET</text>
</g>
</svg>
